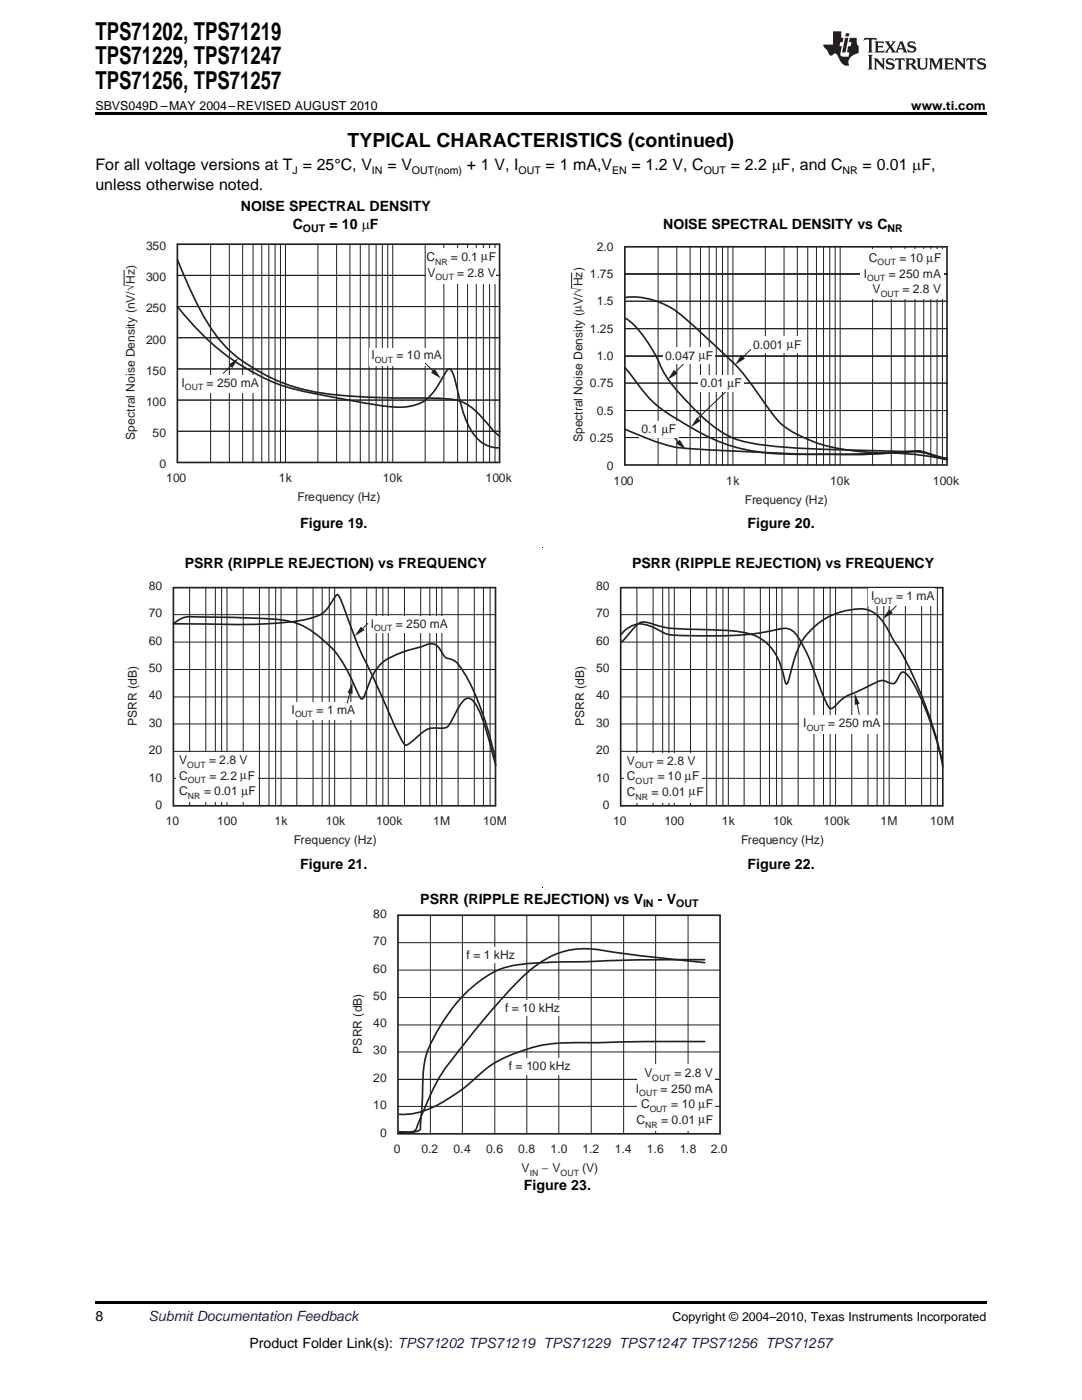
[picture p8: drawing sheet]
<svg xmlns="http://www.w3.org/2000/svg" width="216mm" height="279mm" viewBox="0 0 216 279" stroke-linecap="round" stroke-linejoin="round" font-family="sans-serif">
<g fill="#231f20">
<path d="M172.5 7.6l-.1 .5 .4-.2h.6v.1v2.1l-.2 .4h.9l-.2-.4v-2.1l.1-.1h.5l.5 .2-.2-.5zM174.5 8.3l.2 .3v1.5l-.2 .4h1.8l.2-.6a1.04 1.04 0 0 1-1.3 .2v-.7h.6l.3 .2v-.6l-.3 .2h-.6v-.6l.8-.1 .4 .3-.2-.5zM176.5 8.3l.9 1.1-.9 1.1h.8l-.2-.2 .4-.7 .5 .7-.2 .2h1.5l-.2-.2 .2-.4h.9l.1 .4-.2 .2h1l-.3-.3-.7-1.9h-.5l-.9 2-.8-1 .9-1h-.8l.1 .3-.4 .5-.3-.6 .1-.2zM179.7 8.6l.4 1h-.7zM181.3 8.4a.63 .63 0 0 0-.2 .7 .63 .63 0 0 0 .6 .4l.6 .2 .1 .2a.75 .75 0 0 1-.7 .4 .75 .75 0 0 1-.6-.5l.1 .7 .1-.1a1.11 1.11 0 0 0 1.5-.6 1.13 1.13 0 0 0-1.2-.8l-.1-.4a1.04 1.04 0 0 1 1.2 .2l-.2-.5-.2 .1-.4-.2zM173.2 10.9l.2 .4v2.2l-.2 .4h1l-.3-.4v-2.2l.3-.4zM174.3 11.6l.3 .4v1.5l-.3 .4h.8l-.2-.4v-1.3l1.5 1.7v-1.9l.2-.4h-.7l.2 .4v.9l-1.1-1.3zM177 11.8a.62 .62 0 0 0-.2 .7 .62 .62 0 0 0 .6 .4l.6 .1 .1 .3a.76 .76 0 0 1-.7 .3 .76 .76 0 0 1-.7-.4l.2 .7 .1-.1a1.11 1.11 0 0 0 1.5-.6 1.13 1.13 0 0 0-1.2-.8l-.1-.4a1.04 1.04 0 0 1 1.2 .2l-.2-.6-.2 .1-.5-.1zM178.7 11.6l-.2 .6a.61 .61 0 0 1 .8-.3v1.6l-.2 .4h.9l-.2-.4v-1.6a.63 .63 0 0 1 .7 .3l-.1-.6zM180.6 11.6l.3 .4v1.5l-.3 .4h1l-.2-.2-.1-.8 .6 .2a.76 .76 0 0 0 1.2 .7l-1-1a.58 .58 0 0 0 .6-.5 .58 .58 0 0 0-.5-.6zM181.4 11.9h.1a.45 .45 0 0 1 .5 .1 .45 .45 0 0 1 .1 .5l-.8 .2zM182.9 11.6l.2 .2a2.17 2.17 0 0 0 .3 1.9 .99 .99 0 0 0 1.6-.6v-1.1l.2-.4h-.7l.2 .2a1.92 1.92 0 0 1-.2 1.8 .6 .6 0 0 1-.9-.5v-1.1l.2-.4zM185.4 11.6l.2 .4v1.5l-.2 .4h.7l-.2-.4v-1.4l.8 1.8 .8-1.8v1.4l-.2 .4h.9l-.2-.4v-1.5l.2-.4h-.8l-.6 1.5-.6-1.5zM188.4 11.6l.2 .4v1.5l-.2 .4h1.8l.1-.6a1.04 1.04 0 0 1-1.2 .1v-.6h.5l.4 .2v-.6l-.4 .2h-.5v-.7h.8l.3 .3-.1-.6zM190.5 11.6l.2 .4v1.5l-.2 .4h.7l-.2-.4v-1.3l1.5 1.7v-1.9l.2-.4h-.7l.2 .4v.9l-1.1-1.3zM192.9 11.6l-.1 .6a.61 .61 0 0 1 .7-.3l.1 1.6-.3 .4h1l-.3-.4 .1-1.6a.63 .63 0 0 1 .7 .3l-.1-.6zM195.2 11.8a.62 .62 0 0 0-.2 .7 .62 .62 0 0 0 .6 .4l.6 .1 .1 .3a.76 .76 0 0 1-.7 .3 .76 .76 0 0 1-.6-.4l.1 .7 .1-.1a1.11 1.11 0 0 0 1.6-.6 1.13 1.13 0 0 0-1.3-.8l-.1-.4a1.04 1.04 0 0 1 1.2 .2l-.1-.6-.2 .1-.5-.1z"/>
<path d="M166.2 6.3v2.6h-1.9v.4l.8 .9a.91 .91 0 0 0 1 .8 .56 .56 0 0 1 .5-.3 .56 .56 0 0 1 .5 .3l.4 .8a1.53 1.53 0 0 0 1.9 1.2 1.54 1.54 0 0 1 1-2.1l.9-.3v-1.4a1.52 1.52 0 0 1-.4-1.6h-1.3l-.2 .8h.5l-.2 .8h-.5l-.1 1v.2l.4 .1-.2 .8a1.93 1.93 0 0 1-1.6-.3l.3-1.8h-.5l.2-.8h.4l.2-.8h-.4v-1.3zM168.6 7.6l-.6 2.9h.7l.6-2.9zM168.8 6.6l-.1 .7h.6l.2-.7z"/>
</g>
<g fill="none" stroke="#231f20" stroke-width=".2">
<path d="M24.8 54v2.9M35.5 55h64.3M42 48.7v43.6M45.8 48.7v43.6M48.4 48.7v43.6M50.5 48.7v43.6M52.2 48.7v43.6M53.6 48.7v43.6M54.9 48.7v43.6M56 48.7v43.6M57 48.7v43.6M63.4 48.7v43.6"/>
<path d="M67.2 48.7v43.6M69.8 48.7v43.6M71.9 48.7v43.6M73.6 48.7v43.6M75 48.7v43.6M76.3 48.7v43.6M77.4 48.7v43.6M78.4 48.7v43.6M84.8 48.7v43.6M88.6 48.7v43.6M91.3 48.7v43.6M93.3 48.7v43.6"/>
<path d="M95 48.7v43.6M96.5 48.7v43.6M97.7 48.7v43.6M98.8 48.7v43.6M35.5 79.8h64.3M35.5 73.6h64.3M35.5 67.4h64.3M35.5 61.2h64.3M35.5 86.1h64.3"/>
</g>
<path d="M35.4 48.7h64.3v43.6h-64.3z" fill="none" stroke="#231f20" stroke-width=".33"/>
<g fill="#fff">
<path d="M36.1 74.9h15.7v3.5h-15.7z"/>
<path d="M85 49.6h13.9v7h-13.9z"/>
<path d="M73.8 69.6h13.8v3.4h-13.8z"/>
</g>
<path d="M46.7 72.5l-2.2 2" fill="none" stroke="#231f20" stroke-width=".2"/>
<path d="M45.7 72.7l1.9-1.2-1.3 2z" fill="#231f20"/>
<path d="M84.8 72.5l2.2 2.1" fill="none" stroke="#231f20" stroke-width=".2"/>
<path d="M86.7 73.6l1.3 1.9-2-1.1z" fill="#231f20"/>
<path d="M35.4 51.8a66.2 66.2 0 0 0 8.1 15.6 30 30 0 0 0 11.8 8.5 41 41 0 0 0 14.5 3.1l6.1 .4h5.1a68 68 0 0 1 9.6 .4 9.9 9.9 0 0 1 5.8 3.8l2 2.3 1.2 1.1M35.4 61.2a46.6 46.6 0 0 0 19.5 15.2 79.3 79.3 0 0 0 14.3 3.4 49.5 49.5 0 0 0 11.5 1.4 7.9 7.9 0 0 0 6.9-4.7l.6-.9a4.9 4.9 0 0 1 1.4-2l.4 .2a21.8 21.8 0 0 1 1.8 6.2 15.6 15.6 0 0 0 3.9 7.9l1.1 .8 1.3 .5 1.5 .2" fill="none" stroke="#231f20" stroke-width=".33"/>
<path d="M149.8 69.7l-2.1 2.2" fill="none" stroke="#231f20" stroke-width=".2"/>
<path d="M147.9 70.8l.8 .8-2 1.2z" fill="#231f20"/>
<path d="M133.7 86.6l2.2 2.1" fill="none" stroke="#231f20" stroke-width=".2"/>
<path d="M134.9 88.5l.7-.8 1.3 2z" fill="#231f20"/>
<path d="M136.4 72.6l-2.2 2.2" fill="none" stroke="#231f20" stroke-width=".2"/>
<path d="M134.5 73.8l.7 .8-2 1.2z" fill="#231f20"/>
<path d="M145.5 77.5l-6.6 6.3" fill="none" stroke="#231f20" stroke-width=".2"/>
<path d="M139.1 83.3l.7 .7-1.9 1.3z" fill="#231f20"/>
<g fill="none" stroke="#231f20" stroke-width=".2">
<path d="M114.1 54.5v3M124.8 54.6h64.2M124.8 54.7h64.2M131.3 49.3v43.5M135 49.3v43.5M137.7 49.3v43.5M139.8 49.3v43.5M141.5 49.3v43.5M142.9 49.3v43.5M144.2 49.3v43.5M145.2 49.3v43.5M146.2 49.3v43.5"/>
<path d="M152.7 49.3v43.5M156.4 49.3v43.5M159.1 49.3v43.5M161.2 49.3v43.5M162.9 49.3v43.5M164.3 49.3v43.5M165.6 49.3v43.5M166.6 49.3v43.5M167.6 49.3v43.5M174.1 49.3v43.5M177.8 49.3v43.5M180.6 49.3v43.5"/>
<path d="M182.6 49.3v43.5M184.3 49.3v43.5M185.7 49.3v43.5M187 49.3v43.5M188 49.3v43.5M124.8 76.5h64.2M124.8 71.1h64.2M124.8 65.6h64.2M124.8 60.1h64.2M124.8 87.3h64.2M124.8 81.9h64.2"/>
</g>
<path d="M124.7 49.3h64.3v43.5h-64.3z" fill="none" stroke="#231f20" stroke-width=".33"/>
<g fill="#fff">
<path d="M150.3 67.1h9.9v3.3h-9.9z"/>
<path d="M132.4 69.3h10.2v3.3h-10.2z"/>
<path d="M139.4 74.8h9.1v3.3h-9.1z"/>
<path d="M127.6 84h7.8v3.2h-7.8z"/>
<path d="M171.6 49.8h16.6v9.8h-16.6z"/>
</g>
<path d="M124.8 59.4a15.6 15.6 0 0 1 12.3 4.4l5.6 5.2a46.5 46.5 0 0 1 9.7 11.3l.8 1.1a15.9 15.9 0 0 0 9 6.7 44.6 44.6 0 0 0 16.1 2.3 56 56 0 0 1 10.6 1.3M124.7 73.3a64.3 64.3 0 0 0 5.9 7.2 56.9 56.9 0 0 0 14.9 8.4 54.3 54.3 0 0 0 17.5 1.8 157.7 157.7 0 0 0 20.5-.7 22.2 22.2 0 0 0 5.5 1.5l-3.5-1a7.1 7.1 0 0 0-4.4-.3 275.7 275.7 0 0 1-35.2-.2l-1.9-.1a60.7 60.7 0 0 1-10.6-1 63.3 63.3 0 0 1-8.7-3.2M124.8 63.5a18.5 18.5 0 0 1 5.6 6.6l.5 .9a26.8 26.8 0 0 0 6.9 9.9 25.2 25.2 0 0 0 9.5 6.9 68.1 68.1 0 0 0 15 1.8l13.8 .4a49.9 49.9 0 0 1 9.1 .5l3.8 1.2M34.6 117.3h64.3v43.5h-64.3z" fill="none" stroke="#231f20" stroke-width=".33"/>
<g fill="none" stroke="#231f20" stroke-width=".2">
<path d="M37.8 117.2v43.5M41.1 117.2v43.5M43 117.2v43.5M44.2 117.2v43.5M45.3 117.2v43.5M48.5 117.2v43.5M51.8 117.2v43.5M53.7 117.2v43.5M55 117.2v43.5M56.1 117.2v43.5M59.2 117.2v43.5M62.5 117.2v43.5"/>
<path d="M64.3 117.2v43.5M65.7 117.2v43.5M66.8 117.2v43.5M70 117.2v43.5M73.2 117.2v43.5M75.1 117.2v43.5M76.4 117.2v43.5M77.5 117.2v43.5M80.7 117.2v43.5M83.9 117.2v43.5M85.8 117.2v43.5M87.1 117.2v43.5"/>
<path d="M88.2 117.2v43.5M91.4 117.2v43.5M94.6 117.2v43.5M96.5 117.2v43.5M97.8 117.2v43.5M34.6 133.6h64.3M34.6 139.1h64.3M34.6 122.7h64.3M34.6 128.1h64.3M34.6 144.5h64.3M34.6 150h64.3M34.6 155.3h64.3"/>
</g>
<g fill="#fff">
<path d="M35.3 150.2h16.1v9.9h-16.1z"/>
<path d="M57.2 140.1h14.5v3.5h-14.5z"/>
<path d="M73.2 122.9h17.6v3.3h-17.6z"/>
</g>
<path d="M73.4 124.4l-1.6 1.7" fill="none" stroke="#231f20" stroke-width=".2"/>
<path d="M72 125.1l.7 .6-1.9 1.3z" fill="#231f20"/>
<path d="M70 137.5l-.7 2.8" fill="none" stroke="#231f20" stroke-width=".2"/>
<path d="M70.3 136.2v2.3l-1-.2z" fill="#231f20"/>
<path d="M123.9 117.3h64.2v43.5h-64.2zM98.9 151.8a52.9 52.9 0 0 0-7-18.6 3.5 3.5 0 0 0-2.6-1.8 2.91 2.91 0 0 1-1.4-1.6 2.11 2.11 0 0 0-3-1.1l-.7 .3a26.2 26.2 0 0 0-7.6 2.9 12.2 12.2 0 0 0-3.7 6.4l-.5 1-.2 .2a13.4 13.4 0 0 1-2-3.9 21.2 21.2 0 0 0-11.1-11.3 42.1 42.1 0 0 0-10.6-1l-9.4-.2a5 5 0 0 0-4.5 1.4h4.1a127.9 127.9 0 0 0 20.8-.6l2.4-.5a5.9 5.9 0 0 0 4.5-3.6l.7-1 .3-.1a11 11 0 0 1 1.7 4 86.1 86.1 0 0 0 5.6 12.9l1.5 3.5a69.5 69.5 0 0 0 4.5 9.4l.3 .2a12.3 12.3 0 0 0 3.2-2.5 4.5 4.5 0 0 1 4-.9 1.6 1.6 0 0 0 1.7-1.1l.9-1.7a8.6 8.6 0 0 1 2-3l.6-.2 .6 .2a8.6 8.6 0 0 1 2.3 3.9l2.7 9.3" fill="none" stroke="#231f20" stroke-width=".33"/>
<g fill="none" stroke="#231f20" stroke-width=".2">
<path d="M127.1 117.2v43.5M130.3 117.2v43.5M132.2 117.2v43.5M133.5 117.2v43.5M134.6 117.2v43.5M137.8 117.2v43.5M141 117.2v43.5M142.9 117.2v43.5M144.3 117.2v43.5M145.3 117.2v43.5M148.5 117.2v43.5M151.7 117.2v43.5"/>
<path d="M153.5 117.2v43.5M155 117.2v43.5M156 117.2v43.5M159.3 117.2v43.5M162.4 117.2v43.5M164.3 117.2v43.5M165.6 117.2v43.5M166.7 117.2v43.5M170 117.2v43.5M173.2 117.2v43.5M175 117.2v43.5M176.3 117.2v43.5"/>
<path d="M177.4 117.2v43.5M180.7 117.2v43.5M183.9 117.2v43.5M185.7 117.2v43.5M187 117.2v43.5M123.9 133.6h64.2M123.9 139.1h64.2M123.9 122.7h64.2M123.9 128.1h64.2M123.9 144.5h64.2M123.9 150h64.2M123.9 155.3h64.2"/>
</g>
<g fill="#fff">
<path d="M124.5 150.3h15.4v9.9h-15.4z"/>
<path d="M173.3 117.4h13.2v3.5h-13.2z"/>
<path d="M159.4 142.8h16.6v3.7h-16.6z"/>
</g>
<path d="M178.8 120.9l-1.6 1.7" fill="none" stroke="#231f20" stroke-width=".2"/>
<path d="M177.4 121.6l.8 .7-2 1.2z" fill="#231f20"/>
<path d="M170.9 139.7l.6 2.9" fill="none" stroke="#231f20" stroke-width=".2"/>
<path d="M170.5 138.3l1 2.2-1 .2z" fill="#231f20"/>
<path d="M123.9 126.6a4.8 4.8 0 0 1 6.4-1.4l.8 .3a7.7 7.7 0 0 0 5.3 1.3l3.1 .1a61.5 61.5 0 0 0 17-1.5 3.8 3.8 0 0 1 3.3 2.6 48.3 48.3 0 0 1 3.9 9.5l.5 1.2a5.6 5.6 0 0 0 1.5 2.7 2.79 2.79 0 0 0 1.6-1.2 6.6 6.6 0 0 1 3.1-1.9l4.2-2a2.31 2.31 0 0 1 2.7-.1 .98 .98 0 0 0 1.6-.4 3.1 3.1 0 0 1 1.3-1.7 4.4 4.4 0 0 1 2.2 2.5 68 68 0 0 1 5.6 15.5M124 128.1l2.5-2.8a2.36 2.36 0 0 1 3-1l1.5 .5a17.7 17.7 0 0 0 6.4 .8 68.4 68.4 0 0 1 11.9 .8 9.4 9.4 0 0 1 6.7 7l.6 2.5 .3 .6a14.3 14.3 0 0 0 1.4-4.3 13.7 13.7 0 0 1 14.6-10.6 7.5 7.5 0 0 1 4.4 4.3l.5 .8a76.9 76.9 0 0 1 10.3 26.3M79.4 182.7h64.3v43.6h-64.3zM140.6 191.5a529.5 529.5 0 0 0-26.9 .5h-4a34.8 34.8 0 0 0-9.7 1.3 27.6 27.6 0 0 0-12.7 12.4 17.9 17.9 0 0 0-3 10.7l-.4 8.9a2.66 2.66 0 0 1-2.4 .7h-1.8M140.6 192.1l-11.8-1.2-7.4-1a17 17 0 0 0-16.8 4.8 164.8 164.8 0 0 0-16.6 19.8l-1.9 3.4-2.8 6.7a1.56 1.56 0 0 1-2 1.3h-1.6M140.6 207.9h-12.5l-9.3 .2a46.3 46.3 0 0 0-12.3 .9 24.8 24.8 0 0 0-11.6 6.2 33.1 33.1 0 0 1-10.7 6.6 12.4 12.4 0 0 1-4.5 .6" fill="none" stroke="#231f20" stroke-width=".33"/>
<g fill="none" stroke="#231f20" stroke-width=".2">
<path d="M79.4 193.6h64.3M79.4 188.1h64.3M79.4 199.1h64.3M85.9 182.7v43.5M92.3 182.7v43.5M98.7 182.7v43.5M105.1 182.7v43.5M111.5 182.7v43.5M118 182.7v43.5M124.4 182.7v43.5M130.8 182.7v43.5M137.3 182.7v43.5"/>
<path d="M79.4 204.5h64.3M79.4 215.4h64.3M79.4 209.9h64.3M79.4 220.8h64.3"/>
</g>
<g fill="#fff">
<path d="M92.8 189h9.9v3.2h-9.9z"/>
<path d="M100.1 199.7h12.1v3.1h-12.1z"/>
<path d="M101.1 211.2h13.1v3.2h-13.1z"/>
<path d="M127.2 212.3h15.5v13.4h-15.5z"/>
</g>
<path d="M19 259.7h177.8v.5h-177.8z" fill="#000"/>
<path d="M111.5 239.2h.3v.7h-.3z" fill="#fff"/>
<path d="M108.2 177.2h.1z" fill="#000"/>
<g fill="#fff">
<path d="M156.1 175.2h.4v.7h-.4z"/>
<path d="M66.9 175.2h.3v.7h-.3z"/>
</g>
<path d="M108.2 109.1l.1 .1z" fill="#000"/>
<g fill="#fff">
<path d="M156.1 107.2h.4v.7h-.4z"/>
<path d="M66.9 107.2h.3v.7h-.3z"/>
</g>
<path d="M19 22.5h177.8v.5h-177.8z" fill="#000"/>
<g font-size="4.9">
<text x="19" y="7.9">TPS71202, TPS71219</text>
<text x="19" y="12.8">TPS71229, TPS71247</text>
<text x="19" y="17.8">TPS71256, TPS71257</text>
</g>
<text font-size="3.9" x="69.4" y="29.3">TYPICAL CHARACTERISTICS (continued)</text>
<g font-size="3.2">
<text x="19" y="34">For all voltage versions at T = 25°C, V</text>
<text x="77.3" y="34">= V</text>
<text x="93.1" y="34">+ 1 V, I</text>
<text x="108.9" y="34">= 1 mA,V</text>
<text x="126" y="34">= 1.2 V, C</text>
<text x="145.8" y="34">= 2.2 mF, and C</text>
<text x="172.1" y="34">= 0.01 mF,</text>
<text x="19" y="37.9">unless otherwise noted.</text>
</g>
<g font-size="2.8">
<text x="48" y="42.1">NOISE SPECTRAL DENSITY</text>
<text x="58.4" y="45.7">C</text>
<text x="65.7" y="45.7">= 10 mF</text>
<text x="132.3" y="45.7">NOISE SPECTRAL DENSITY vs C</text>
<text x="59.9" y="105.4">Figure 19.</text>
<text x="149.2" y="105.4">Figure 20.</text>
<text x="36.9" y="113.4">PSRR (RIPPLE REJECTION) vs FREQUENCY</text>
<text x="126.1" y="113.4">PSRR (RIPPLE REJECTION) vs FREQUENCY</text>
<text x="59.9" y="173.5">Figure 21.</text>
<text x="149.2" y="173.5">Figure 22.</text>
<text x="83.9" y="180.4">PSRR (RIPPLE REJECTION) vs V</text>
<text x="131.3" y="180.4">- V</text>
<text x="104.5" y="237.5">Figure 23.</text>
<text x="19" y="263.6">8</text>
<text x="49.8" y="269">Product Folder Link(s): TPS71202 TPS71219 TPS71229 TPS71247 TPS71256 TPS71257</text>
</g>
<text font-size="2.8" fill="#0000c8" x="29.6" y="263.6">Submit Documentation Feedback</text>
<g font-size="2.5">
<text x="19" y="21.9">SBVS049D –MAY 2004–REVISED AUGUST 2010</text>
<text x="181.8" y="21.9">www.ti.com</text>
<text x="134.2" y="263.6">Copyright © 2004–2010, Texas Instruments Incorporated</text>
</g>
<g font-size="2.4" fill="#231f20">
<text x="29.2" y="49.9">350</text>
<text x="85.1" y="52.1">C</text>
<text x="90" y="52.1">= 0.1</text>
<text x="96" y="52">µF</text>
<text x="119.1" y="50.1">2.0</text>
<text x="173.4" y="52.3">C</text>
<text x="179.5" y="52.3">= 10</text>
<text x="184.9" y="52.2">µ</text>
<text x="186.4" y="52.3">F</text>
<text x="29.2" y="56.1">300</text>
<text x="85.3" y="55.2">V</text>
<text x="91.2" y="55.2">= 2.8 V</text>
<text x="117.7" y="55.5">1.75</text>
<text x="172.4" y="55.4">I</text>
<text x="174.1" y="58.5">V</text>
<text x="177.3" y="55.4">= 250 mA</text>
<text x="180.1" y="58.5">= 2.8 V</text>
<text x="29.2" y="62.3">250</text>
<text x="119.1" y="60.9">1.5</text>
<text x="29.2" y="68.6">200</text>
<text x="74.1" y="71.7">I</text>
<text x="79.1" y="71.7">= 10 mA</text>
<text x="117.7" y="66.4">1.25</text>
<text x="119.1" y="71.9">1.0</text>
<text x="132.7" y="71.8">0.047 µF</text>
<text x="150.3" y="69.6">0.001</text>
<text x="157" y="69.5">µF</text>
<text x="29.2" y="74.8">150</text>
<text x="36.2" y="77.2">I</text>
<text x="41.2" y="77.2">= 250 mA</text>
<text x="117.7" y="77.3">0.75</text>
<text x="139.8" y="77.3">0.01</text>
<text x="145.2" y="77.2">µ</text>
<text x="146.6" y="77.3">F</text>
<text x="29.2" y="81">100</text>
<text x="119.1" y="82.8">0.5</text>
<text x="26.9" y="87.7" transform="rotate(-90 26.9 87.7)">Spectral Noise Density (nV/√Hz)</text>
<text x="30.4" y="87.2">50</text>
<text x="116.2" y="88.2" transform="rotate(-90 116.2 88.2)">Spectral Noise Density (µV/√Hz)</text>
<text x="117.7" y="88.2">0.25</text>
<text x="128" y="86.5">0.1</text>
<text x="132.1" y="86.4">µF</text>
<text x="31.8" y="93.5">0</text>
<text x="121.1" y="93.7">0</text>
<text x="33.2" y="96.2">100</text>
<text x="55.6" y="96.2">1k</text>
<text x="59.4" y="100">Frequency (Hz)</text>
<text x="76.4" y="96.2">10k</text>
<text x="96.9" y="96.2">100k</text>
<text x="122.4" y="96.7">100</text>
<text x="144.9" y="96.7">1k</text>
<text x="148.7" y="100.5">Frequency (Hz)</text>
<text x="165.7" y="96.7">10k</text>
<text x="186.1" y="96.7">100k</text>
<text x="29.7" y="117.8">80</text>
<text x="119" y="117.8">80</text>
<text x="173.9" y="119.8">I</text>
<text x="178.8" y="119.8">= 1 mA</text>
<text x="29.7" y="123.2">70</text>
<text x="74" y="125.2">I</text>
<text x="79" y="125.2">= 250 mA</text>
<text x="119" y="123.2">70</text>
<text x="29.7" y="128.6">60</text>
<text x="119" y="128.6">60</text>
<text x="29.7" y="134.1">50</text>
<text x="119" y="134.1">50</text>
<text x="29.7" y="139.6">40</text>
<text x="58.2" y="142.5">I</text>
<text x="63.1" y="142.5">= 1 mA</text>
<text x="119" y="139.6">40</text>
<text x="27.3" y="144.9" transform="rotate(-90 27.3 144.9)">PSRR (dB)</text>
<text x="29.7" y="145.1">30</text>
<text x="116.6" y="144.9" transform="rotate(-90 116.6 144.9)">PSRR (dB)</text>
<text x="119" y="145.1">30</text>
<text x="160.3" y="145.1">I</text>
<text x="165.2" y="145.1">= 250 mA</text>
<text x="29.7" y="150.5">20</text>
<text x="35.8" y="155.6">C</text>
<text x="35.8" y="152.5">V</text>
<text x="41.7" y="152.5">= 2.8 V</text>
<text x="41.8" y="155.6">= 2.2 µF</text>
<text x="119" y="150.5">20</text>
<text x="125.1" y="152.6">V</text>
<text x="125.1" y="155.8">C</text>
<text x="131.1" y="152.6">= 2.8 V</text>
<text x="131.2" y="155.8">= 10 µ</text>
<text x="138.1" y="155.8">F</text>
<text x="29.7" y="156">10</text>
<text x="31" y="161.5">0</text>
<text x="35.8" y="158.7">C</text>
<text x="40.7" y="158.7">= 0.01 µF</text>
<text x="119" y="156">10</text>
<text x="120.3" y="161.5">0</text>
<text x="125.1" y="158.8">C</text>
<text x="130" y="158.8">= 0.01 µF</text>
<text x="33.1" y="164.7">10</text>
<text x="43.3" y="164.7">100</text>
<text x="54.8" y="164.7">1k</text>
<text x="65" y="164.7">10k</text>
<text x="75.1" y="164.7">100k</text>
<text x="86.4" y="164.7">1M</text>
<text x="96.4" y="164.7">10M</text>
<text x="122.4" y="164.7">10</text>
<text x="132.6" y="164.7">100</text>
<text x="144" y="164.7">1k</text>
<text x="154.3" y="164.7">10k</text>
<text x="164.3" y="164.7">100k</text>
<text x="175.7" y="164.7">1M</text>
<text x="185.6" y="164.7">10M</text>
<text x="58.6" y="168.5">Frequency (Hz)</text>
<text x="147.9" y="168.5">Frequency (Hz)</text>
<text x="74.4" y="183.2">80</text>
<text x="74.4" y="188.6">70</text>
<text x="93.1" y="191.4">f = 1 kHz</text>
<text x="74.4" y="194.1">60</text>
<text x="74.4" y="199.6">50</text>
<text x="100.8" y="202.1">f = 10 kHz</text>
<text x="74.4" y="205">40</text>
<text x="72.2" y="210.4" transform="rotate(-90 72.2 210.4)">PSRR (dB)</text>
<text x="74.4" y="210.4">30</text>
<text x="74.4" y="215.9">20</text>
<text x="101.6" y="213.6">f = 100 kHz</text>
<text x="128.6" y="214.9">V</text>
<text x="134.6" y="214.9">= 2.8 V</text>
<text x="74.4" y="221.4">10</text>
<text x="126.8" y="218.1">I</text>
<text x="127.9" y="221.1">C</text>
<text x="131.8" y="218.1">= 250 mA</text>
<text x="133.9" y="221.1">= 10 µF</text>
<text x="75.8" y="226.9">0</text>
<text x="127" y="224.3">C</text>
<text x="131.9" y="224.3">= 0.01 µF</text>
<text x="78.6" y="230.2">0</text>
<text x="84.1" y="230.2">0.2</text>
<text x="90.5" y="230.2">0.4</text>
<text x="97" y="230.2">0.6</text>
<text x="103.4" y="230.2">0.8</text>
<text x="104" y="234">V</text>
<text x="108.1" y="233.8">− V</text>
<text x="109.8" y="230.2">1.0</text>
<text x="116.1" y="234">(V)</text>
<text x="116.2" y="230.2">1.2</text>
<text x="122.7" y="230.2">1.4</text>
<text x="129.1" y="230.2">1.6</text>
<text x="135.6" y="230.2">1.8</text>
<text x="141.9" y="230.2">2.0</text>
</g>
<g font-size="2.1">
<text x="58.4" y="34.6">J</text>
<text x="74.2" y="34.6">IN</text>
<text x="82.2" y="34.6">OUT(nom)</text>
<text x="103.5" y="34.6">OUT</text>
<text x="122.1" y="34.6">EN</text>
<text x="140.4" y="34.6">OUT</text>
<text x="168.1" y="34.6">NR</text>
<text x="60.4" y="46.3">OUT</text>
<text x="177.1" y="46.3">NR</text>
<text x="128.3" y="180.9">IN</text>
<text x="134.9" y="180.9">OUT</text>
</g>
<g font-size="1.7" fill="#231f20">
<text x="86.8" y="52.8">NR</text>
<text x="175.1" y="53">OUT</text>
<text x="86.9" y="55.9">OUT</text>
<text x="173" y="56.1">OUT</text>
<text x="175.8" y="59.2">OUT</text>
<text x="36.9" y="77.9">OUT</text>
<text x="74.8" y="72.5">OUT</text>
<text x="74.7" y="125.9">OUT</text>
<text x="174.4" y="120.5">OUT</text>
<text x="58.9" y="143.2">OUT</text>
<text x="161" y="145.8">OUT</text>
<text x="37.3" y="153.2">OUT</text>
<text x="126.8" y="153.4">OUT</text>
<text x="37.5" y="156.3">OUT</text>
<text x="37.5" y="159.4">NR</text>
<text x="126.8" y="159.6">NR</text>
<text x="126.8" y="156.5">OUT</text>
<text x="130.2" y="215.7">OUT</text>
<text x="127.5" y="218.8">OUT</text>
<text x="129.7" y="221.9">OUT</text>
<text x="128.8" y="225">NR</text>
<text x="105.7" y="234.7">IN</text>
<text x="111.8" y="234.7">OUT</text>
</g>
</svg>
